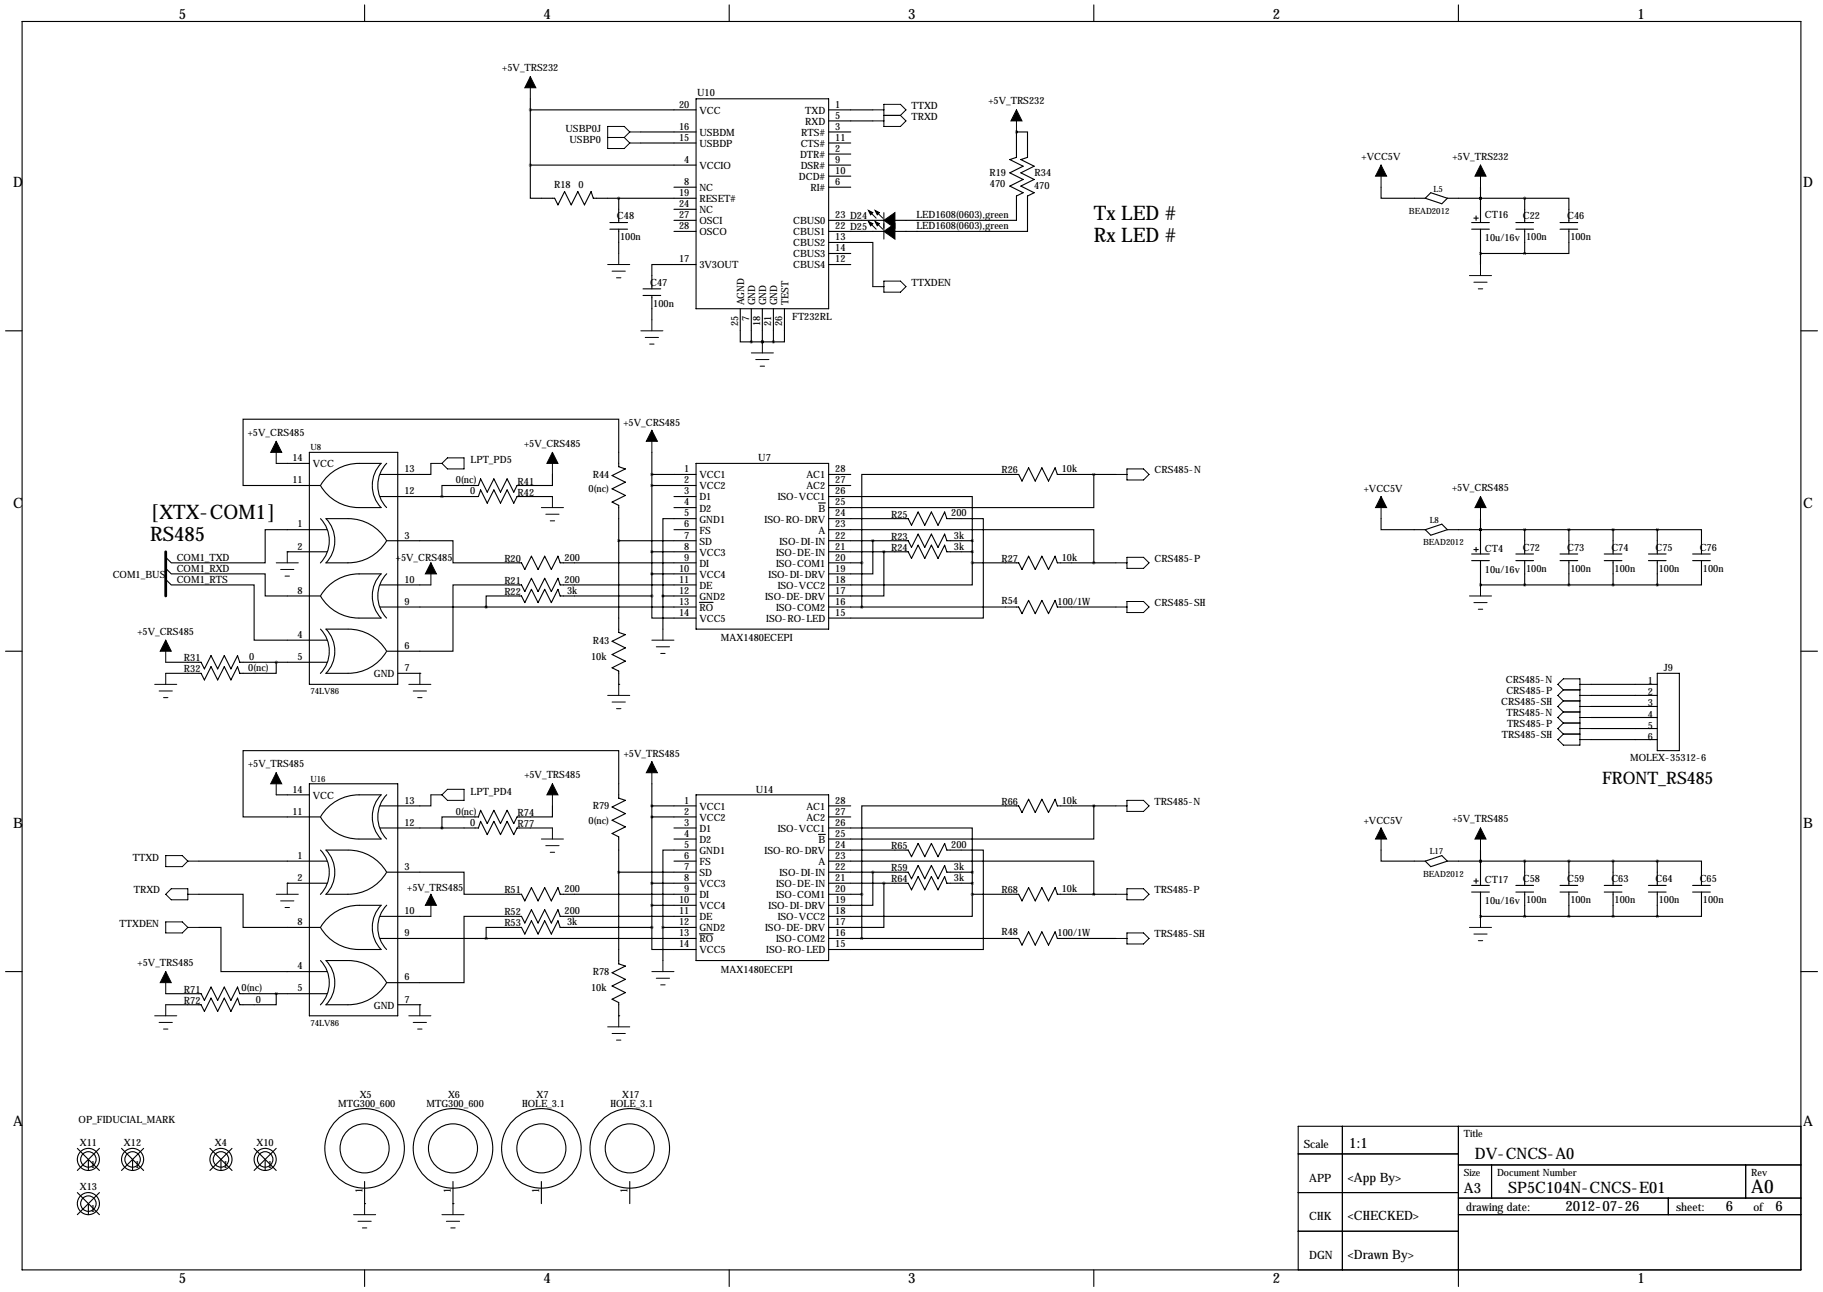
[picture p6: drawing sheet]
<svg xmlns="http://www.w3.org/2000/svg" width="419mm" height="297mm" viewBox="0 0 419 297" stroke-linecap="round" stroke-linejoin="round" font-family="sans-serif">
<g fill="none" stroke="#000" stroke-width=".25">
<path d="M5.1 4.9h408.9v287.1h-408.9zM83.8 1.1v3.8M167.6 1.1v3.8M251.5 1.1v3.8M335.3 1.1v3.8M121.9 38v7.6h5.6l.8 1.5 1.5-3 1.5 3 1.5-3 1.6 3 1.5-3 .5 1.5h23.6M121.9 25.3h38.1M121.9 38h38.1M121.9 22.7v15.3M147.3 30.3h12.7M147.3 32.9h12.7M160 22.7h30.5v48.3h-30.5z"/>
<path d="M190.5 25.3h10.2M190.5 35.4h5.1M190.5 30.3h5.1M190.5 38h5.1M190.5 27.8h10.2M190.5 32.9h5.1M233.7 30.3h.1M233.7 30.3h2.5v5.9l-1.5 .5 3 1.5-3 1.5 3 1.6-3 1.5 3 1.5-1.5 .8v8.1h-30.5M233.7 30.3v5.9l-1.5 .5 3 1.5-3 1.5 3 1.6-3 1.5 3 1.5-1.5 .8v5.6h-28M140.2 51.2h4.1M140.2 52.7h4.1M142.2 45.6v5.6"/>
<path d="M142.2 52.7v5.6M154.9 43h5.1M154.9 53.2h5.1M154.9 50.7h5.1M154.9 48.1h5.1M190.5 55.7h10.2v10.2M190.5 43h5.1M190.5 40.5h5.1M190.5 58.3h5.1M190.5 53.2h12.7M190.5 50.7h12.7M317.5 43v2.6h10.2"/>
<path d="M327.7 45.6l1.2-1.3 3.8 1.3M327.7 45.6l3.8 1.2 1.2-1.2M332.7 45.6h17.8M338.3 51.2h4.1M338.3 52.7h4.1M338.8 50.2h1.1M339.3 49.6v1.1M340.4 45.6h.1M340.4 43v8.2M340.4 52.7v8.1M340.4 58.3h10.1M348.5 51.2h4.1"/>
<path d="M348.5 52.7h4.1M350.5 45.6h10.2v5.6M350.5 45.6v5.6M350.5 52.7v5.6M358.6 51.2h4.1M358.6 52.7h4.1M360.7 52.7v5.6h-10.2M1.3 76.1h3.8M147.8 67.9h4.1M147.8 66.4h4.1M149.9 67.9v5.6M160 60.8h-10.1v5.6"/>
<path d="M170.2 71v7.6h2.5M172.7 71v7.6M172.7 78.6h5.1M175.3 78.6h.1M175.3 71v7.6M177.8 71v7.6M180.3 71v7.6h-2.5M190.5 60.8h5.1M414 76.1h3.8M63.5 106.5h7.6M71.1 104h20.3v53.3h-20.3zM73.7 119.2a7.2 7.2 0 0 1 2 5.1"/>
<path d="M80 119.2h-5a7.2 7.2 0 0 1 2 5.1M80.1 119.2a10.2 10.2 0 0 1 8.8 5.1h15.2v5.1h15.8l.7 1.5 1.6-3 1.5 3 1.5-3 1.5 3 1.6-3 .5 1.5h31.2M82.5 116.7a10.2 10.2 0 0 1-8.8-5.1h-17.8v-15.2h86.3v10.9l1.6 .5-3.1 1.5 3.1 1.6-3.1 1.5 3.1 1.5-3.1 1.5 1.5 .8v29.2l1.6 .5-3.1 1.5 3.1 1.6-3.1 1.5 3.1 1.5-3.1 1.5 1.5 .8v3M82.5 106.5h5.1M82.5 116.7h5.1M82.6 106.5a10.2 10.2 0 0 0-8.9 5M85.6 111.6a7.2 7.2 0 0 0 2 5.1M86.9 111.6a7.2 7.2 0 0 0 2 5.1M87.4 114.2h22.6l.5-1.6 1.5 3.1 1.5-3.1 1.6 3.1 1.5-3.1 1.5 3.1 .8-1.5h8.1M87.6 106.5a7.2 7.2 0 0 0-2 5M88.9 106.5a7.2 7.2 0 0 0-2 5M99.1 106.5v2.6h-11.7"/>
<path d="M127 109.1v2.5h-8.1l-.8 1.5-1.5-3-1.5 3-1.6-3-1.5 3-1.5-3-.5 1.5h-8.4v2.6M149.9 109.1h10.1M149.9 111.6h10.1M149.9 104v33M154.9 114.2h5.1M154.9 116.7h5.1M160 119.2h-7.6v17.8M160 106.5h30.5v38.1h-30.5zM188.2 115.6h1.5M190.5 119.2h18.3l.7 1.6 1.6-3.1 1.5 3.1 1.5-3.1 1.5 3.1 1.6-3.1 .5 1.5h8.4v22.9h-35.6M190.5 114.2h33v10.1M190.5 109.1h5.1"/>
<path d="M190.5 111.6h5.1M251.5 109.1v7.6h-61M256.5 109.1h-13.4l-.5-1.5-1.6 3-1.5-3-1.5 3-1.5-3-1.6 3-.7-1.5h-36.1v20.3M317.5 119.2v2.6h10.2M340.4 119.2v8.2M38.1 130.7l1.3 1.2h21.6v5.1h12.7a10.2 10.2 0 0 0 8.8 5.1M38.1 133.2l1.3 1.3h19v12.7h16.8M66 126.9h.1M66 126.9h9.2M75.2 121.8h-14.2v7.6h-21.6l-1.3-1.3M75.7 124.4a7.2 7.2 0 0 1-2 5M77 124.4a7.2 7.2 0 0 1-2.1 5"/>
<path d="M82.5 131.9h5.1M82.6 131.9a10.2 10.2 0 0 0-8.9 5M85.6 137a7.2 7.2 0 0 0 2 5.1M86.9 137a7.2 7.2 0 0 0 2 5.1M87.4 134.5h11.7M87.4 139.6h72.6M87.6 131.9a7.2 7.2 0 0 0-2 5M88.8 124.4a10.2 10.2 0 0 1-8.8 5h-5.1M88.9 131.9a7.2 7.2 0 0 0-2 5M142.2 124.3h17.8M149.9 137h-21.1l-.5-1.5-1.6 3-1.5-3-1.5 3-1.5-3-1.6 3-.7-1.5h-8.1v2.6M149.9 137v5.1h10.1"/>
<path d="M149.9 126.9h10.1M149.9 131.9h10.1M152.4 137h7.6M152.4 137v7.6M154.9 121.8h5.1M160 134.5h-31.2l-.5-1.5-1.6 3-1.5-3-1.5 3-1.5-3-1.6 3-.7-1.5h-15.8v15.2h-15.2a10.2 10.2 0 0 0-8.8-5.1M160.8 138.5h3.1M190.5 121.8h61v7.6M190.5 124.3h18.3l.7 1.5 1.6-3 1.5 3 1.5-3 1.5 3 1.6-3 .5 1.5h5.8M190.5 126.9h18.3l.7 1.5 1.6-3.1 1.5 3.1 1.5-3.1 1.5 3.1 1.6-3.1 .5 1.6h5.8M190.5 129.4h7.6M190.5 139.6h43.7l.7 1.5 1.6-3.1 1.5 3.1 1.5-3.1 1.5 3.1 1.6-3.1 .5 1.6h13.4"/>
<path d="M198.1 129.4v10.2M200.7 124.3v7.6h-10.2M203.2 126.9v10.1h-12.7M223.5 129.4v5.1h-33M223.5 129.4h10.7l.7 1.5 1.6-3 1.5 3 1.5-3 1.5 3 1.6-3 .5 1.5h13.4M223.5 124.3v5.1M327.7 121.8l3.8-1.3 1.2 1.3M327.7 121.8l1.2 1.2 3.8-1.2M332.7 121.8h48.3M338.3 128.9h4.1M338.3 127.4h4.1M338.8 126.4h1.1"/>
<path d="M339.3 125.8v1.1M340.4 121.8h.1M340.4 134.5h.1M340.4 134.5h40.6M340.4 128.9v5.6M348.5 128.9h4.1M348.5 127.4h4.1M350.5 121.8v5.6M350.5 128.9v5.6M358.6 128.9h4.1M358.6 127.4h4.1M360.7 121.8v5.6"/>
<path d="M360.7 128.9v5.6M368.8 128.9h4.1M368.8 127.4h4.1M370.8 121.8v5.6M370.8 128.9v5.6M379 128.9h4M379 127.4h4M381 121.8h10.2v5.6M381 121.8v5.6M381 128.9v5.6M389.1 128.9h4.1M389.1 127.4h4.1"/>
<path d="M391.2 128.9v5.6h-10.2M1.3 149.7h3.8M38.1 152.3h8.1l.8 1.5 1.5-3.1 1.5 3.1 1.6-3.1 1.5 3.1 1.5-3.1 .5 1.6h20.1M63.5 152.3v2.5h-8.4l-.5-1.5-1.5 3-1.5-3-1.6 3-1.5-3-1.5 3-.8-1.5h-8.1M73.7 144.6a7.2 7.2 0 0 1 2 5.1M75.7 149.8a7.2 7.2 0 0 1-2 5M77 149.8a7.2 7.2 0 0 1-2.1 5M80 144.6h-5a7.2 7.2 0 0 1 2 5.1M82.5 142.1h5.1M88.8 149.8a10.2 10.2 0 0 1-8.8 5h-5.1M91.4 154.8h5.1M96.5 154.8h.1"/>
<path d="M142.2 157.3h.1M365.8 157.3h15.2M365.8 159.9h15.2M381 154.8h5.1v17.8h-5.1zM414 149.7h3.8M365.8 162.4h15.2M365.8 165h15.2M365.8 167.5h15.2M365.8 170h15.2M45.7 198h29.5M63.5 182.7h7.6M71.1 180.2h20.3v53.3h-20.3z"/>
<path d="M73.7 195.4a7.2 7.2 0 0 1 2 5.1M74.9 195.4h5.1M75 195.4a7.2 7.2 0 0 1 2 5.1M80.1 195.4a10.2 10.2 0 0 1 8.8 5.1h17.8v5.1h13.2l.7 1.5 1.6-3 1.5 3 1.5-3 1.5 3 1.6-3 .5 1.5h31.2M82.5 192.9a10.2 10.2 0 0 1-8.8-5.1h-17.8v-15.2h86.3v10.9l1.6 .5-3.1 1.5 3.1 1.6-3.1 1.5 3.1 1.5-3.1 1.5 1.5 .8v29.2l1.6 .5-3.1 1.5 3.1 1.6-3.1 1.5 3.1 1.5-3.1 1.5 1.5 .8v3M82.5 182.7h5.1M82.5 192.9h5.1M82.6 182.7a10.2 10.2 0 0 0-8.9 5M85.6 187.8a7.2 7.2 0 0 0 2 5.1M86.9 187.8a7.2 7.2 0 0 0 2 5.1M87.4 190.4h22.6l.5-1.6 1.5 3.1 1.5-3.1 1.6 3.1 1.5-3.1 1.5 3.1 .8-1.5h8.1M87.6 182.7a7.2 7.2 0 0 0-2 5"/>
<path d="M88.9 182.7a7.2 7.2 0 0 0-2 5M99.1 182.7v2.6h-11.7M127 185.3v2.5h-8.1l-.8 1.5-1.5-3-1.5 3-1.6-3-1.5 3-1.5-3-.5 1.5h-8.4v2.6M149.9 180.2v33M149.9 185.3h10.1M149.9 187.8h10.1M154.9 190.4h5.1M154.9 192.9h5.1M154.9 198h5.1M160 195.4h-7.6v17.8M160 182.7h30.5v38.1h-30.5zM188.2 191.8h1.5"/>
<path d="M190.5 195.4h18.3l.7 1.6 1.6-3.1 1.5 3.1 1.5-3.1 1.5 3.1 1.6-3.1 .5 1.5h8.4v22.9h-35.6M190.5 190.4h33v10.1M190.5 198h61v7.6M190.5 185.3h5.1M190.5 187.8h5.1M251.5 185.3v7.6h-61M256.5 185.3h-13.4l-.5-1.5-1.6 3-1.5-3-1.5 3-1.5-3-1.6 3-.7-1.5h-36.1v20.3M317.5 195.4v2.6h10.2M327.7 198l3.8-1.3 1.2 1.3M327.7 198l1.2 1.2 3.8-1.2M332.7 198h48.3M340.4 198h.1"/>
<path d="M340.4 195.4v8.2M350.5 198v5.6M360.7 198v5.6M370.8 198v5.6M381 198h10.2v5.6M381 198v5.6M45.7 205.6h10.2v7.6h17.8a10.2 10.2 0 0 0 8.8 5.1M45.7 213.2h5.1v10.2h24.4M66 203.1h.1M66 203.1h9.2M75.7 200.6a7.2 7.2 0 0 1-2 5M77 200.6a7.2 7.2 0 0 1-2.1 5"/>
<path d="M82.5 208.1h5.1a7.2 7.2 0 0 0-2 5M82.5 218.3h5.1M82.6 208.1a10.2 10.2 0 0 0-8.9 5M85.6 213.2a7.2 7.2 0 0 0 2 5.1M86.9 213.2a7.2 7.2 0 0 0 2 5.1M87.4 210.7h11.7M87.4 215.8h72.6M88.8 200.6a10.2 10.2 0 0 1-8.8 5h-5.1M88.9 208.1a7.2 7.2 0 0 0-2 5M142.2 200.5h17.8M149.9 213.2h-21.1l-.5-1.5-1.6 3-1.5-3-1.5 3-1.5-3-1.6 3-.7-1.5h-8.1v2.6M149.9 213.2v5.1h10.1"/>
<path d="M149.9 203.1h10.1M149.9 208.1h10.1M152.4 213.2h7.6M152.4 213.2v7.6M160 210.7h-31.2l-.5-1.5-1.6 3-1.5-3-1.5 3-1.5-3-1.6 3-.7-1.5h-13.2v15.2h-17.8a10.2 10.2 0 0 0-8.8-5.1M160.8 214.7h3.1M190.5 200.5h18.3l.7 1.5 1.6-3 1.5 3 1.5-3 1.5 3 1.6-3 .5 1.5h5.8M190.5 203.1h18.3l.7 1.5 1.6-3.1 1.5 3.1 1.5-3.1 1.5 3.1 1.6-3.1 .5 1.6h5.8M190.5 205.6h7.6M190.5 215.8h43.7l.7 1.5 1.6-3.1 1.5 3.1 1.5-3.1 1.5 3.1 1.6-3.1 .5 1.6h13.4M198.1 205.6v10.2M200.7 200.5v7.6h-10.2"/>
<path d="M203.2 203.1v10.1h-12.7M223.5 205.6v5.1h-33M223.5 205.6h10.7l.7 1.5 1.6-3 1.5 3 1.5-3 1.5 3 1.6-3 .5 1.5h13.4M223.5 200.5v5.1M338.3 205.1h4.1M338.3 203.6h4.1M338.8 202.6h1.1M339.3 202v1.1M340.4 210.7h.1M340.4 205.1v5.6M340.4 210.7h40.6M348.5 205.1h4.1"/>
<path d="M348.5 203.6h4.1M350.5 205.1v5.6M358.6 205.1h4.1M358.6 203.6h4.1M360.7 205.1v5.6M368.8 205.1h4.1M368.8 203.6h4.1M370.8 205.1v5.6M379 205.1h4M379 203.6h4M381 205.1v5.6M389.1 205.1h4.1"/>
<path d="M389.1 203.6h4.1M391.2 205.1v5.6h-10.2M1.3 223.4h3.8M38.1 228.5h8.1l.8 1.5 1.5-3.1 1.5 3.1 1.6-3.1 1.5 3.1 1.5-3.1 .5 1.6h20.1M63.5 228.5v2.5h-8.4l-.5-1.5-1.5 3-1.5-3-1.6 3-1.5-3-1.5 3-.8-1.5h-8.1M73.7 220.8a7.2 7.2 0 0 1 2 5.1M75.7 226a7.2 7.2 0 0 1-2 5M77 226a7.2 7.2 0 0 1-2.1 5M80 220.8h-5a7.2 7.2 0 0 1 2 5.1M88.8 226a10.2 10.2 0 0 1-8.8 5h-5.1M91.4 231h5.1M96.5 231h.1"/>
<path d="M142.2 233.5h.1M414 223.4h3.8M308.6 258.9v33.1M335.3 258.9v36.9M414 258.9h-115.6v33.1M17.8 264l5.1 5.1M17.8 274.2l5.1 5.1M20.3 266.6v2.5M20.3 276.7v2.6M22.9 264l-5.1 5.1M22.9 274.2l-5.1 5.1M27.9 264l5.1 5.1"/>
<path d="M30.5 266.6v2.5M33 264l-5.1 5.1M48.3 264l5 5.1M50.8 266.6v2.5M53.3 264l-5 5.1M58.4 264l5.1 5.1M61 266.6v2.5M63.5 264l-5.1 5.1M83.8 276.7h.1M83.8 271.6v5.1M104.1 276.7h.1M104.1 271.6v5.1"/>
<path d="M124.5 271.6v5.1M144.8 271.6v5.1M298.4 274.2h36.9M298.4 265.3h36.9M335.3 279.3h78.7M335.3 275.4h78.7M335.3 267.8h78.7M342.9 267.8v7.6M383.5 275.4v3.9M401.3 267.8v7.6M83.8 292v3.8M167.6 292v3.8"/>
<path d="M251.5 292v3.8M298.4 283.1h36.9"/>
<circle cx="20.3" cy="266.6" r="1.78"/>
<circle cx="20.3" cy="276.7" r="1.78"/>
<circle cx="20.3" cy="276.7" r="2.54"/>
<circle cx="20.3" cy="266.6" r="2.54"/>
<circle cx="30.5" cy="266.6" r="1.78"/>
<circle cx="30.5" cy="266.6" r="2.54"/>
<circle cx="50.8" cy="266.6" r="1.78"/>
<circle cx="50.8" cy="266.6" r="2.54"/>
<circle cx="61" cy="266.6" r="1.78"/>
<circle cx="61" cy="266.6" r="2.54"/>
<circle cx="83.8" cy="264" r="9.1"/>
<circle cx="83.8" cy="264" r="5.6"/>
<circle cx="104.1" cy="264" r="9.1"/>
<circle cx="104.1" cy="264" r="5.6"/>
<circle cx="124.5" cy="264" r="9.1"/>
<circle cx="124.5" cy="264" r="5.6"/>
<circle cx="144.8" cy="264" r="9.1"/>
<circle cx="144.8" cy="264" r="5.6"/>
</g>
<g fill="none" stroke="#000" stroke-width=".23">
<path d="M121.9 17.6v5.1M139.7 31.6h3.8M143.5 31.6l1.3 1.3M144.8 30.3l-1.3-1.2h-3.8v5h3.8l1.3-1.2M144.8 30.3h2.5M144.8 30.3l-1.3 1.3M144.8 32.9h2.5M200.7 25.3h2.5M200.7 27.8h2.5M203.2 24h3.8l1.3 1.3-1.3 1.2 1.3 1.3-1.3 1.3h-3.8zM203.2 26.5h3.8M233.7 25.3v5"/>
<path d="M317.5 38v5M340.4 38v5M142.2 58.3v2.5M199.9 48.6l1.5 1.6M199.9 51.2l1.5 1.5M201.4 48.6l1.5 1.6M201.4 51.2l1.5 1.5M203.2 48.9v6.1M139.7 60.8h5.1M140.7 62.3h3.1M141.7 63.9h1M147.3 76.1h5.1"/>
<path d="M148.3 77.6h3.1M149.4 79.1h1M149.9 73.5v2.6M175.3 78.6v2.5M200.7 65.9h2.5M203.2 64.6h3.8l1.3 1.3-1.3 1.3h-3.8zM337.8 63.4h5.1M338.8 64.9h3.1M339.9 66.4h1M340.4 60.8v2.6M149.9 98.9v5.1M172.7 81.1h5.1"/>
<path d="M173.7 82.7h3.1M174.8 84.2h1M63.5 101.5v5M99.1 106.5h2.5M101.6 106.5l1.3-1.2h3.8v2.5h-3.8zM124.5 116.7h5M125.5 118.2h3M126.5 119.7h1M127 104v5.1M127 114.2v2.5M256.5 109.1h2.6M259.1 107.8h3.8l1.3 1.3-1.3 1.2h-3.8z"/>
<path d="M317.5 114.2v5M340.4 114.2v5M63.5 129.4h5.1M64.5 130.9h3.1M65.5 132.4h1M66 126.9v2.5M99.1 129.4v5.1M256.5 129.4h2.6M256.5 139.6h2.6M259.1 128.1h3.8l1.3 1.3-1.3 1.3h-3.8zM259.1 138.3h3.8l1.3 1.3-1.3 1.2h-3.8zM337.8 137h5.1"/>
<path d="M338.8 138.5h3.1M340.4 134.5v2.5M35.6 157.3h5M36.6 158.9h3M38.1 147.2v5.1M38.1 154.8v2.5M94 157.3h5.1M95 158.9h3M96.5 154.8v2.5M139.7 159.9h5.1M142.2 157.3v2.6M149.9 147.2h5"/>
<path d="M150.9 148.7h3M151.9 150.2h1M152.4 144.6v2.6M339.9 140.1h1M359.4 158.6l-1.3-1.3 1.3-1.2h3.8v15.2h-3.8l-1.3-1.3 1.3-1.2M359.4 158.6h3.8M359.4 158.6l-1.3 1.3 1.3 1.2M363.2 159.9h2.6M363.2 157.3h2.6M37.6 160.4h1M63.5 177.7v5M96 160.4h1"/>
<path d="M140.7 161.4h3.1M141.7 162.9h1M149.9 175.1v5.1M359.4 161.1h3.8M359.4 161.1l-1.3 1.3 1.3 1.3M359.4 163.7h3.8M359.4 166.2h3.8M359.4 166.2l-1.3 1.3 1.3 1.3M359.4 168.8h3.8M359.4 163.7l-1.3 1.3 1.3 1.2M363.2 162.4h2.6M363.2 167.5h2.6"/>
<path d="M363.2 165h2.6M363.2 170h2.6M38.1 196.7h3.8l1.3 1.3-1.3 1.2h-3.8zM43.2 198h2.5M99.1 182.7h2.5M101.6 182.7l1.3-1.2h3.8v2.5h-3.8zM124.5 192.9h5M125.5 194.4h3M126.5 195.9h1M127 180.2v5.1M127 190.4v2.5M256.5 185.3h2.6"/>
<path d="M259.1 184h3.8l1.3 1.3-1.3 1.2h-3.8zM317.5 190.4v5M340.4 190.4v5M38.1 211.9h3.8l1.3 1.3-1.3 1.3h-3.8zM38.1 205.6l1.3-1.3h3.8v2.6h-3.8zM43.2 205.6h2.5M43.2 213.2h2.5M63.5 205.6h5.1M64.5 207.1h3.1M65.5 208.6h1M66 203.1v2.5M99.1 205.6v5.1"/>
<path d="M256.5 205.6h2.6M256.5 215.8h2.6M259.1 204.3h3.8l1.3 1.3-1.3 1.3h-3.8zM259.1 214.5h3.8l1.3 1.3-1.3 1.2h-3.8zM337.8 213.2h5.1M338.8 214.7h3.1M339.9 216.3h1M340.4 210.7v2.5M35.6 233.5h5M36.6 235.1h3M37.6 236.6h1M38.1 223.4v5.1"/>
<path d="M38.1 231v2.5M94 233.5h5.1M95 235.1h3M96 236.6h1M96.5 231v2.5M139.7 236.1h5.1M140.7 237.6h3.1M141.7 239.1h1M142.2 233.5v2.6M149.9 223.4h5M150.9 224.9h3M151.9 226.4h1"/>
<path d="M152.4 220.8v2.6M81.3 279.3h5.1M83.8 276.7v2.6M101.6 279.3h5.1M104.1 276.7v2.6M82.3 280.8h3M83.3 282.3h1M102.6 280.8h3.1M103.6 282.3h1"/>
</g>
<g fill="#000" stroke="#000" stroke-width=".23">
<path d="M121.9 17.6l1.3 2.6h-2.6zM233.7 25.3l1.2 2.5h-2.5zM317.5 38l1.3 2.5h-2.6zM340.4 38l1.2 2.5h-2.5zM199.6 48.4l1.1 .5-.5 .5zM199.6 50.9l1.1 .5-.5 .5zM201.2 48.4l1 .5-.5 .5zM201.2 50.9l1 .5-.5 .5zM203.2 50.7l2.5-1.8v3.5zM203.2 53.2l2.5-1.8v3.6zM149.9 98.9l1.2 2.6h-2.5zM63.5 101.5l1.3 2.5h-2.6z"/>
<path d="M127 104l1.3 2.5h-2.6zM317.5 114.2l1.3 2.5h-2.6zM340.4 114.2l1.2 2.5h-2.5zM99.1 129.4l1.2 2.5h-2.5zM38.1 147.2l1.3 2.5h-2.6zM63.5 177.7l1.3 2.5h-2.6zM149.9 175.1l1.2 2.6h-2.5zM127 180.2l1.3 2.5h-2.6zM317.5 190.4l1.3 2.5h-2.6zM340.4 190.4l1.2 2.5h-2.5zM99.1 205.6l1.2 2.5h-2.5zM38.1 223.4l1.3 2.5h-2.6z"/>
</g>
<path d="M149.8 111.6a.05 .05 0 0 0 .1 0 .05 .05 0 0 0-.1 0zM149.8 126.9a.05 .05 0 0 0 .1 0 .05 .05 0 0 0-.1 0zM149.8 131.9a.05 .05 0 0 0 .1 0 .05 .05 0 0 0-.1 0zM149.8 109.1a.05 .05 0 0 0 .1 0 .05 .05 0 0 0-.1 0zM149.8 137a.05 .05 0 0 0 .1 0 .05 .05 0 0 0-.1 0zM200.6 124.3a.05 .05 0 0 0 .1 0 .05 .05 0 0 0-.1 0zM111.7 139.6a.05 .05 0 0 0 .1 0 .05 .05 0 0 0-.1 0zM251.4 129.4a.05 .05 0 0 0 .1 0 .05 .05 0 0 0-.1 0zM251.4 109.1a.05 .05 0 0 0 .1 0 .05 .05 0 0 0-.1 0zM370.8 121.8a.05 .05 0 0 0 .1 0 .05 .05 0 0 0-.1 0zM370.8 134.5a.05 .05 0 0 0 .1 0 .05 .05 0 0 0-.1 0zM340.3 121.8a.05 .05 0 0 0 .1 0 .05 .05 0 0 0-.1 0zM340.3 134.5a.05 .05 0 0 0 .1 0 .05 .05 0 0 0-.1 0zM340.3 121.8a.05 .05 0 0 0 .1 0 .05 .05 0 0 0-.1 0zM142.2 124.3a.05 .05 0 0 0 .1 0 .05 .05 0 0 0-.1 0zM340.3 45.6a.05 .05 0 0 0 .1 0 .05 .05 0 0 0-.1 0zM340.3 45.6a.05 .05 0 0 0 .1 0 .05 .05 0 0 0-.1 0zM340.3 58.3a.05 .05 0 0 0 .1 0 .05 .05 0 0 0-.1 0zM175.2 78.6a.05 .05 0 0 0 .1 0 .05 .05 0 0 0-.1 0zM175.2 78.6a.05 .05 0 0 0 .1 0 .05 .05 0 0 0-.1 0zM142.2 45.6a.05 .05 0 0 0 .1 0 .05 .05 0 0 0-.1 0zM149.8 187.8a.05 .05 0 0 0 .1 0 .05 .05 0 0 0-.1 0zM149.8 203.1a.05 .05 0 0 0 .1 0 .05 .05 0 0 0-.1 0zM149.8 208.1a.05 .05 0 0 0 .1 0 .05 .05 0 0 0-.1 0zM149.8 185.3a.05 .05 0 0 0 .1 0 .05 .05 0 0 0-.1 0zM149.8 213.2a.05 .05 0 0 0 .1 0 .05 .05 0 0 0-.1 0zM200.6 200.5a.05 .05 0 0 0 .1 0 .05 .05 0 0 0-.1 0zM111.7 215.8a.05 .05 0 0 0 .1 0 .05 .05 0 0 0-.1 0zM251.4 205.6a.05 .05 0 0 0 .1 0 .05 .05 0 0 0-.1 0zM251.4 185.3a.05 .05 0 0 0 .1 0 .05 .05 0 0 0-.1 0zM370.8 198a.05 .05 0 0 0 .1 0 .05 .05 0 0 0-.1 0zM370.8 210.7a.05 .05 0 0 0 .1 0 .05 .05 0 0 0-.1 0zM340.3 198a.05 .05 0 0 0 .1 0 .05 .05 0 0 0-.1 0zM340.3 210.7a.05 .05 0 0 0 .1 0 .05 .05 0 0 0-.1 0zM340.3 198a.05 .05 0 0 0 .1 0 .05 .05 0 0 0-.1 0zM142.2 200.5a.05 .05 0 0 0 .1 0 .05 .05 0 0 0-.1 0z" fill="#000" stroke="#000" stroke-width=".63"/>
<path d="M38.1 126.9v10.1" fill="none" stroke="#000" stroke-width=".63"/>
<g font-size="4.6">
<text x="251.5" y="50.7">Tx LED #</text>
<text x="251.5" y="55.7">Rx LED #</text>
<text x="34.5" y="119.2">[XTX-COM1]</text>
<text x="34.5" y="124.3">RS485</text>
</g>
<text font-size="4.3" x="402.6" y="274.2">A0</text>
<text font-size="4" x="368.3" y="180.2">FRONT_RS485</text>
<g font-size="3.6">
<text x="339.1" y="266.6">DV-CNCS-A0</text>
<text x="346.7" y="274.2">SP5C104N-CNCS-E01</text>
</g>
<g font-size="3.3">
<text x="41.1" y="4.4">5</text>
<text x="125" y="4.4">4</text>
<text x="208.8" y="4.4">3</text>
<text x="292.6" y="4.4">2</text>
<text x="376.4" y="4.4">1</text>
<text x="3" y="43">D</text>
<text x="414.5" y="43">D</text>
<text x="3" y="116.7">C</text>
<text x="414.5" y="116.7">C</text>
<text x="3" y="190.4">B</text>
<text x="414.5" y="190.4">B</text>
<text x="3" y="258.9">A</text>
<text x="414.5" y="258.9">A</text>
<text x="310.1" y="264">1:1</text>
<text x="336.5" y="274.2">A3</text>
<text x="359.9" y="278.5">2012-07-26</text>
<text x="396.7" y="278.5">6</text>
<text x="408.2" y="278.5">6</text>
<text x="41.1" y="295">5</text>
<text x="125" y="295">4</text>
<text x="208.8" y="295">3</text>
<text x="292.6" y="295">2</text>
<text x="376.4" y="295">1</text>
</g>
<g font-size="3">
<text x="309.9" y="271.6">&lt;App By&gt;</text>
<text x="309.9" y="280.5">&lt;CHECKED&gt;</text>
<text x="309.9" y="289.4">&lt;Drawn By&gt;</text>
</g>
<g font-size="2.6">
<text x="299.7" y="264">Scale</text>
<text x="301" y="271.6">APP</text>
<text x="301" y="280.5">CHK</text>
<text x="337.1" y="278.5">drawing date:</text>
<text x="385.3" y="278.5">sheet:</text>
<text x="403.1" y="278.5">of</text>
<text x="301" y="289.4">DGN</text>
</g>
<g font-size="2.3">
<text x="115.5" y="16.4">+5V_TRS232</text>
<text x="160.3" y="22">U10</text>
<text x="227.2" y="24">+5V_TRS232</text>
<text x="156.1" y="29.8">16</text>
<text x="156.1" y="24.8">20</text>
<text x="160.8" y="26.2">VCC</text>
<text x="185.1" y="26.2">TXD</text>
<text x="185.1" y="28.7">RXD</text>
<text x="192" y="24.8">1</text>
<text x="192" y="29.8">3</text>
<text x="192" y="27.3">5</text>
<text x="209.5" y="25">TTXD</text>
<text x="209.5" y="27.5">TRXD</text>
<text x="130" y="30.3">USBP0J</text>
<text x="130.9" y="32.9">USBP0</text>
<text x="156.1" y="32.4">15</text>
<text x="160.8" y="33.8">USBDP</text>
<text x="160.8" y="31.2">USBDM</text>
<text x="184.1" y="33.8">CTS#</text>
<text x="184.2" y="31.2">RTS#</text>
<text x="192" y="34.9">2</text>
<text x="192" y="32.4">11</text>
<text x="157.3" y="37.5">4</text>
<text x="160.8" y="38.9">VCCIO</text>
<text x="183.7" y="41.4">DCD#</text>
<text x="183.9" y="36.3">DTR#</text>
<text x="184.1" y="38.9">DSR#</text>
<text x="192" y="37.5">9</text>
<text x="192" y="40">10</text>
<text x="227.5" y="40.5">R19</text>
<text x="237.9" y="40.5">R34</text>
<text x="313" y="36.7">+VCC5V</text>
<text x="333.9" y="36.7">+5V_TRS232</text>
<text x="127.4" y="43.3">R18</text>
<text x="133" y="43.3">0</text>
<text x="156.1" y="45.1">19</text>
<text x="156.1" y="47.6">24</text>
<text x="157.3" y="42.5">8</text>
<text x="160.8" y="43.9">NC</text>
<text x="160.8" y="46.5">RESET#</text>
<text x="186.3" y="43.9">RI#</text>
<text x="192" y="42.5">6</text>
<text x="227.6" y="43">470</text>
<text x="237.7" y="43.5">470</text>
<text x="141.8" y="50.4">C48</text>
<text x="156.1" y="50.2">27</text>
<text x="156.1" y="52.7">28</text>
<text x="160.8" y="49">NC</text>
<text x="160.8" y="51.6">OSCI</text>
<text x="182.4" y="51.6">CBUS0</text>
<text x="192" y="52.7">22 D25</text>
<text x="192" y="50.2">23 D24</text>
<text x="210.7" y="50.2">LED1608(0603),green</text>
<text x="210.7" y="52.7">LED1608(0603),green</text>
<text x="341.4" y="50.2">CT16</text>
<text x="350.1" y="50.4">C22</text>
<text x="360.3" y="50.4">C46</text>
<text x="142.6" y="55.2">100n</text>
<text x="160.8" y="54.1">OSCO</text>
<text x="182.4" y="56.6">CBUS2</text>
<text x="182.4" y="59.2">CBUS3</text>
<text x="182.4" y="54.1">CBUS1</text>
<text x="192" y="55.2">13</text>
<text x="192" y="57.8">14</text>
<text x="341.4" y="55.5">10u/16v</text>
<text x="350.9" y="55.2">100n</text>
<text x="361" y="55.2">100n</text>
<text x="149.5" y="65.7">C47</text>
<text x="156.1" y="60.3">17</text>
<text x="160.8" y="61.7">3V3OUT</text>
<text x="182.4" y="61.7">CBUS4</text>
<text x="192" y="60.3">12</text>
<text x="209.5" y="65.6">TTXDEN</text>
<text x="150.2" y="70.5">100n</text>
<text x="171.1" y="70.2" transform="rotate(-90 171.1 70.2)">AGND</text>
<text x="173.6" y="70.2" transform="rotate(-90 173.6 70.2)">GND</text>
<text x="176.2" y="70.2" transform="rotate(-90 176.2 70.2)">GND</text>
<text x="178.7" y="70.2" transform="rotate(-90 178.7 70.2)">GND</text>
<text x="181.2" y="70.2" transform="rotate(-90 181.2 70.2)">TEST</text>
<text x="169.7" y="74.9" transform="rotate(-90 169.7 74.9)">25</text>
<text x="172.2" y="73.7" transform="rotate(-90 172.2 73.7)">7</text>
<text x="174.8" y="74.9" transform="rotate(-90 174.8 74.9)">18</text>
<text x="177.3" y="74.9" transform="rotate(-90 177.3 74.9)">21</text>
<text x="179.8" y="74.9" transform="rotate(-90 179.8 74.9)">26</text>
<text x="182.1" y="73.6">FT232RL</text>
<text x="57" y="100.2">+5V_CRS485</text>
<text x="143.3" y="97.9">+5V_CRS485</text>
<text x="67.2" y="106">14</text>
<text x="71.9" y="107.4">VCC</text>
<text x="108.2" y="106.5">LPT_PD5</text>
<text x="120.5" y="102.7">+5V_CRS485</text>
<text x="174.3" y="106">U7</text>
<text x="67.2" y="111.1">11</text>
<text x="93" y="108.6">13</text>
<text x="93" y="113.7">12</text>
<text x="104.8" y="111.1">0(nc)</text>
<text x="108.1" y="113.7">0</text>
<text x="119" y="111.4">R41</text>
<text x="119" y="113.9">R42</text>
<text x="135.3" y="113.1">0(nc)</text>
<text x="136.3" y="109.9">R44</text>
<text x="157.3" y="108.6">1</text>
<text x="157.3" y="111.1">2</text>
<text x="157.3" y="113.7">3</text>
<text x="160.8" y="110">VCC1</text>
<text x="160.8" y="112.5">VCC2</text>
<text x="185.4" y="110">AC1</text>
<text x="185.4" y="112.5">AC2</text>
<text x="192" y="108.6">28</text>
<text x="192" y="111.1">27</text>
<text x="192" y="113.7">26</text>
<text x="230.2" y="108.9">R26</text>
<text x="244.1" y="108.6">10k</text>
<text x="265.4" y="108.8">CRS485-N</text>
<text x="313.5" y="113.1">+VCC5V</text>
<text x="333.8" y="112.9">+5V_CRS485</text>
<text x="157.3" y="116.2">4</text>
<text x="157.3" y="118.7">5</text>
<text x="160.8" y="115.1">D1</text>
<text x="160.8" y="117.6">D2</text>
<text x="178.8" y="115.1">ISO-VCC1</text>
<text x="188.2" y="117.6">B</text>
<text x="192" y="116.2">25</text>
<text x="192" y="118.7">24</text>
<text x="204.8" y="119">R25</text>
<text x="218.7" y="118.7">200</text>
<text x="68.4" y="121.3">1</text>
<text x="93" y="123.8">3</text>
<text x="157.3" y="121.3">6</text>
<text x="157.3" y="123.8">7</text>
<text x="160.8" y="120.1">GND1</text>
<text x="160.8" y="122.7">FS</text>
<text x="160.8" y="125.2">SD</text>
<text x="175.8" y="120.1">ISO-RO-DRV</text>
<text x="179.2" y="125.2">ISO-DI-IN</text>
<text x="188.2" y="122.7">A</text>
<text x="192" y="121.3">23</text>
<text x="192" y="123.8">22</text>
<text x="204.8" y="124.1">R23</text>
<text x="219.3" y="123.8">3k</text>
<text x="40.6" y="128.9">COM1_TXD</text>
<text x="40.6" y="131.4">COM1_RXD</text>
<text x="68.4" y="126.4">2</text>
<text x="91" y="128.9">+5V_CRS485</text>
<text x="115.9" y="129.2">R20</text>
<text x="129.8" y="128.9">200</text>
<text x="156.1" y="131.4">10</text>
<text x="157.3" y="126.4">8</text>
<text x="157.3" y="128.9">9</text>
<text x="160.8" y="127.8">VCC3</text>
<text x="160.8" y="130.3">DI</text>
<text x="178.4" y="127.8">ISO-DE-IN</text>
<text x="178.4" y="130.3">ISO-COM1</text>
<text x="192" y="126.4">21</text>
<text x="192" y="128.9">20</text>
<text x="192" y="131.4">19</text>
<text x="204.8" y="126.6">R24</text>
<text x="219.3" y="126.4">3k</text>
<text x="230.2" y="129.2">R27</text>
<text x="244.1" y="128.9">10k</text>
<text x="265.4" y="129.1">CRS485-P</text>
<text x="341.4" y="126.9">CT4</text>
<text x="341.4" y="131.7">10u/16v</text>
<text x="350.1" y="126.6">C72</text>
<text x="350.9" y="131.4">100n</text>
<text x="360.3" y="126.6">C73</text>
<text x="361" y="131.4">100n</text>
<text x="370.4" y="126.6">C74</text>
<text x="371.2" y="131.4">100n</text>
<text x="380.6" y="126.6">C75</text>
<text x="381.3" y="131.4">100n</text>
<text x="390.8" y="126.6">C76</text>
<text x="391.5" y="131.4">100n</text>
<text x="25.9" y="133">COM1_BUS</text>
<text x="40.6" y="134">COM1_RTS</text>
<text x="68.4" y="136.5">8</text>
<text x="93" y="134">10</text>
<text x="115.9" y="134.3">R21</text>
<text x="115.9" y="136.8">R22</text>
<text x="129.8" y="134">200</text>
<text x="130.4" y="136.5">3k</text>
<text x="156.1" y="134">11</text>
<text x="156.1" y="136.5">12</text>
<text x="160.8" y="132.8">VCC4</text>
<text x="160.8" y="135.4">DE</text>
<text x="160.8" y="137.9">GND2</text>
<text x="175.9" y="137.9">ISO-DE-DRV</text>
<text x="176.7" y="132.8">ISO-DI-DRV</text>
<text x="178.8" y="135.4">ISO-VCC2</text>
<text x="192" y="134">18</text>
<text x="192" y="136.5">17</text>
<text x="93" y="139.1">9</text>
<text x="156.1" y="139.1">13</text>
<text x="156.1" y="141.6">14</text>
<text x="160.8" y="140.5">RO</text>
<text x="160.8" y="143">VCC5</text>
<text x="176.2" y="143">ISO-RO-LED</text>
<text x="178.4" y="140.5">ISO-COM2</text>
<text x="192" y="139.1">16</text>
<text x="192" y="141.6">15</text>
<text x="230.2" y="138.8">R54</text>
<text x="243.1" y="139.1">100/1W</text>
<text x="265.4" y="139.3">CRS485-SH</text>
<text x="31.6" y="145.9">+5V_CRS485</text>
<text x="68.4" y="146.7">4</text>
<text x="93" y="149.2">6</text>
<text x="136.3" y="148">R43</text>
<text x="165.8" y="147.5">MAX1480ECEPI</text>
<text x="42.3" y="152">R31</text>
<text x="42.3" y="154.6">R32</text>
<text x="57.1" y="154.3">0(nc)</text>
<text x="57.3" y="151.8">0</text>
<text x="68.4" y="151.8">5</text>
<text x="85.9" y="155.7">GND</text>
<text x="93" y="154.3">7</text>
<text x="135.9" y="151.8">10k</text>
<text x="382.5" y="154.3">J9</text>
<text x="346.2" y="157.1">CRS485-N</text>
<text x="346.3" y="159.6">CRS485-P</text>
<text x="378.8" y="157.3">1</text>
<text x="378.8" y="159.9">2</text>
<text x="345.1" y="162.2">CRS485-SH</text>
<text x="346.3" y="164.7">TRS485-N</text>
<text x="346.5" y="167.2">TRS485-P</text>
<text x="378.8" y="162.4">3</text>
<text x="378.8" y="165">4</text>
<text x="378.8" y="167.5">5</text>
<text x="345.3" y="169.8">TRS485-SH</text>
<text x="378.8" y="170">6</text>
<text x="57" y="176.4">+5V_TRS485</text>
<text x="120.5" y="178.9">+5V_TRS485</text>
<text x="143.4" y="174.1">+5V_TRS485</text>
<text x="374.8" y="174.9">MOLEX-35312-6</text>
<text x="67.2" y="182.2">14</text>
<text x="71.9" y="183.6">VCC</text>
<text x="93" y="184.8">13</text>
<text x="108.2" y="182.7">LPT_PD4</text>
<text x="157.3" y="184.8">1</text>
<text x="173.7" y="182.2">U14</text>
<text x="192" y="184.8">28</text>
<text x="230.2" y="185.1">R66</text>
<text x="244.1" y="184.8">10k</text>
<text x="265.4" y="185">TRS485-N</text>
<text x="67.2" y="187.3">11</text>
<text x="93" y="189.9">12</text>
<text x="104.8" y="187.3">0(nc)</text>
<text x="108.1" y="189.9">0</text>
<text x="119" y="187.6">R74</text>
<text x="119" y="190.1">R77</text>
<text x="135.3" y="189.3">0(nc)</text>
<text x="136.3" y="186.1">R79</text>
<text x="157.3" y="187.3">2</text>
<text x="157.3" y="189.9">3</text>
<text x="160.8" y="186.2">VCC1</text>
<text x="160.8" y="188.7">VCC2</text>
<text x="160.8" y="191.3">D1</text>
<text x="178.8" y="191.3">ISO-VCC1</text>
<text x="185.4" y="186.2">AC1</text>
<text x="185.4" y="188.7">AC2</text>
<text x="192" y="187.3">27</text>
<text x="192" y="189.9">26</text>
<text x="313.5" y="189.3">+VCC5V</text>
<text x="333.9" y="189.1">+5V_TRS485</text>
<text x="30.5" y="198">TTXD</text>
<text x="68.4" y="197.5">1</text>
<text x="157.3" y="192.4">4</text>
<text x="157.3" y="194.9">5</text>
<text x="157.3" y="197.5">6</text>
<text x="160.8" y="193.8">D2</text>
<text x="160.8" y="196.3">GND1</text>
<text x="175.8" y="196.3">ISO-RO-DRV</text>
<text x="188.2" y="193.8">B</text>
<text x="192" y="192.4">25</text>
<text x="192" y="194.9">24</text>
<text x="192" y="197.5">23</text>
<text x="204.8" y="195.2">R65</text>
<text x="218.7" y="194.9">200</text>
<text x="68.4" y="202.6">2</text>
<text x="93" y="200">3</text>
<text x="157.3" y="200">7</text>
<text x="157.3" y="202.6">8</text>
<text x="160.8" y="198.9">FS</text>
<text x="160.8" y="201.4">SD</text>
<text x="160.8" y="204">VCC3</text>
<text x="178.4" y="204">ISO-DE-IN</text>
<text x="179.2" y="201.4">ISO-DI-IN</text>
<text x="188.2" y="198.9">A</text>
<text x="192" y="200">22</text>
<text x="192" y="202.6">21</text>
<text x="204.8" y="200.3">R59</text>
<text x="204.8" y="202.8">R64</text>
<text x="219.3" y="200">3k</text>
<text x="219.3" y="202.6">3k</text>
<text x="341.4" y="203.1">CT17</text>
<text x="350.1" y="202.8">C58</text>
<text x="360.3" y="202.8">C59</text>
<text x="370.4" y="202.8">C63</text>
<text x="380.6" y="202.8">C64</text>
<text x="390.8" y="202.8">C65</text>
<text x="30.8" y="205.3">TRXD</text>
<text x="93.6" y="204.8">+5V_TRS485</text>
<text x="115.9" y="205.4">R51</text>
<text x="129.8" y="205.1">200</text>
<text x="156.1" y="207.6">10</text>
<text x="157.3" y="205.1">9</text>
<text x="160.8" y="206.5">DI</text>
<text x="160.8" y="209">VCC4</text>
<text x="176.7" y="209">ISO-DI-DRV</text>
<text x="178.4" y="206.5">ISO-COM1</text>
<text x="192" y="205.1">20</text>
<text x="192" y="207.6">19</text>
<text x="230.2" y="205.4">R68</text>
<text x="244.1" y="205.1">10k</text>
<text x="265.4" y="205.3">TRS485-P</text>
<text x="341.4" y="207.9">10u/16v</text>
<text x="350.9" y="207.6">100n</text>
<text x="361" y="207.6">100n</text>
<text x="371.2" y="207.6">100n</text>
<text x="381.3" y="207.6">100n</text>
<text x="391.5" y="207.6">100n</text>
<text x="27.5" y="213.2">TTXDEN</text>
<text x="68.4" y="212.7">8</text>
<text x="93" y="215.3">9</text>
<text x="93" y="210.2">10</text>
<text x="115.9" y="210.5">R52</text>
<text x="115.9" y="213">R53</text>
<text x="129.8" y="210.2">200</text>
<text x="130.4" y="212.7">3k</text>
<text x="156.1" y="210.2">11</text>
<text x="156.1" y="212.7">12</text>
<text x="156.1" y="215.3">13</text>
<text x="160.8" y="211.6">DE</text>
<text x="160.8" y="214.1">GND2</text>
<text x="175.9" y="214.1">ISO-DE-DRV</text>
<text x="178.8" y="211.6">ISO-VCC2</text>
<text x="192" y="210.2">18</text>
<text x="192" y="212.7">17</text>
<text x="192" y="215.3">16</text>
<text x="230.2" y="215">R48</text>
<text x="243.1" y="215.3">100/1W</text>
<text x="265.4" y="215.5">TRS485-SH</text>
<text x="156.1" y="217.8">14</text>
<text x="160.8" y="216.7">RO</text>
<text x="160.8" y="219.2">VCC5</text>
<text x="176.2" y="219.2">ISO-RO-LED</text>
<text x="178.4" y="216.7">ISO-COM2</text>
<text x="192" y="217.8">15</text>
<text x="31.6" y="222.1">+5V_TRS485</text>
<text x="55.5" y="228">0(nc)</text>
<text x="68.4" y="222.9">4</text>
<text x="68.4" y="228">5</text>
<text x="93" y="225.4">6</text>
<text x="135.9" y="228">10k</text>
<text x="136.3" y="224.2">R78</text>
<text x="165.8" y="223.7">MAX1480ECEPI</text>
<text x="42.3" y="228.2">R71</text>
<text x="42.3" y="230.8">R72</text>
<text x="58.8" y="230.5">0</text>
<text x="85.9" y="231.9">GND</text>
<text x="93" y="230.5">7</text>
<text x="77.7" y="254.4">MTG300_600</text>
<text x="82.7" y="252.3">X5</text>
<text x="98.1" y="254.4">MTG300_600</text>
<text x="103" y="252.3">X6</text>
<text x="120" y="254.4">HOLE_3.1</text>
<text x="123.3" y="252.3">X7</text>
<text x="140.3" y="254.4">HOLE_3.1</text>
<text x="143.1" y="252.3">X17</text>
<text x="18.1" y="258.2">OP_FIDUCIAL_MARK</text>
<text x="18.3" y="263.5">X11</text>
<text x="28.5" y="263.5">X12</text>
<text x="49.4" y="263.5">X4</text>
<text x="59" y="263.5">X10</text>
<text x="336.5" y="261.5">Title</text>
<text x="20.8" y="268.6">1</text>
<text x="31" y="268.6">1</text>
<text x="51.3" y="268.6">1</text>
<text x="61.5" y="268.6">1</text>
<text x="18.3" y="273.7">X13</text>
<text x="83.3" y="274.3" transform="rotate(-90 83.3 274.3)">1</text>
<text x="103.6" y="274.3" transform="rotate(-90 103.6 274.3)">1</text>
<text x="124" y="274.3" transform="rotate(-90 124 274.3)">1</text>
<text x="144.3" y="274.3" transform="rotate(-90 144.3 274.3)">1</text>
<text x="336.5" y="270.4">Size</text>
<text x="344.2" y="270.4">Document Number</text>
<text x="402.6" y="270.4">Rev</text>
<text x="20.8" y="278.8">1</text>
</g>
<g font-size="2">
<text x="329.6" y="44.1">L5</text>
<text x="323.9" y="49.1">BEAD2012</text>
<text x="71.4" y="103.5">U8</text>
<text x="327.2" y="125.3">BEAD2012</text>
<text x="328.7" y="120.3">L8</text>
<text x="71.4" y="159.6">74LV86</text>
<text x="71.4" y="179.7">U16</text>
<text x="328.7" y="196.5">L17</text>
<text x="327.2" y="201.5">BEAD2012</text>
<text x="71.4" y="235.8">74LV86</text>
</g>
</svg>
